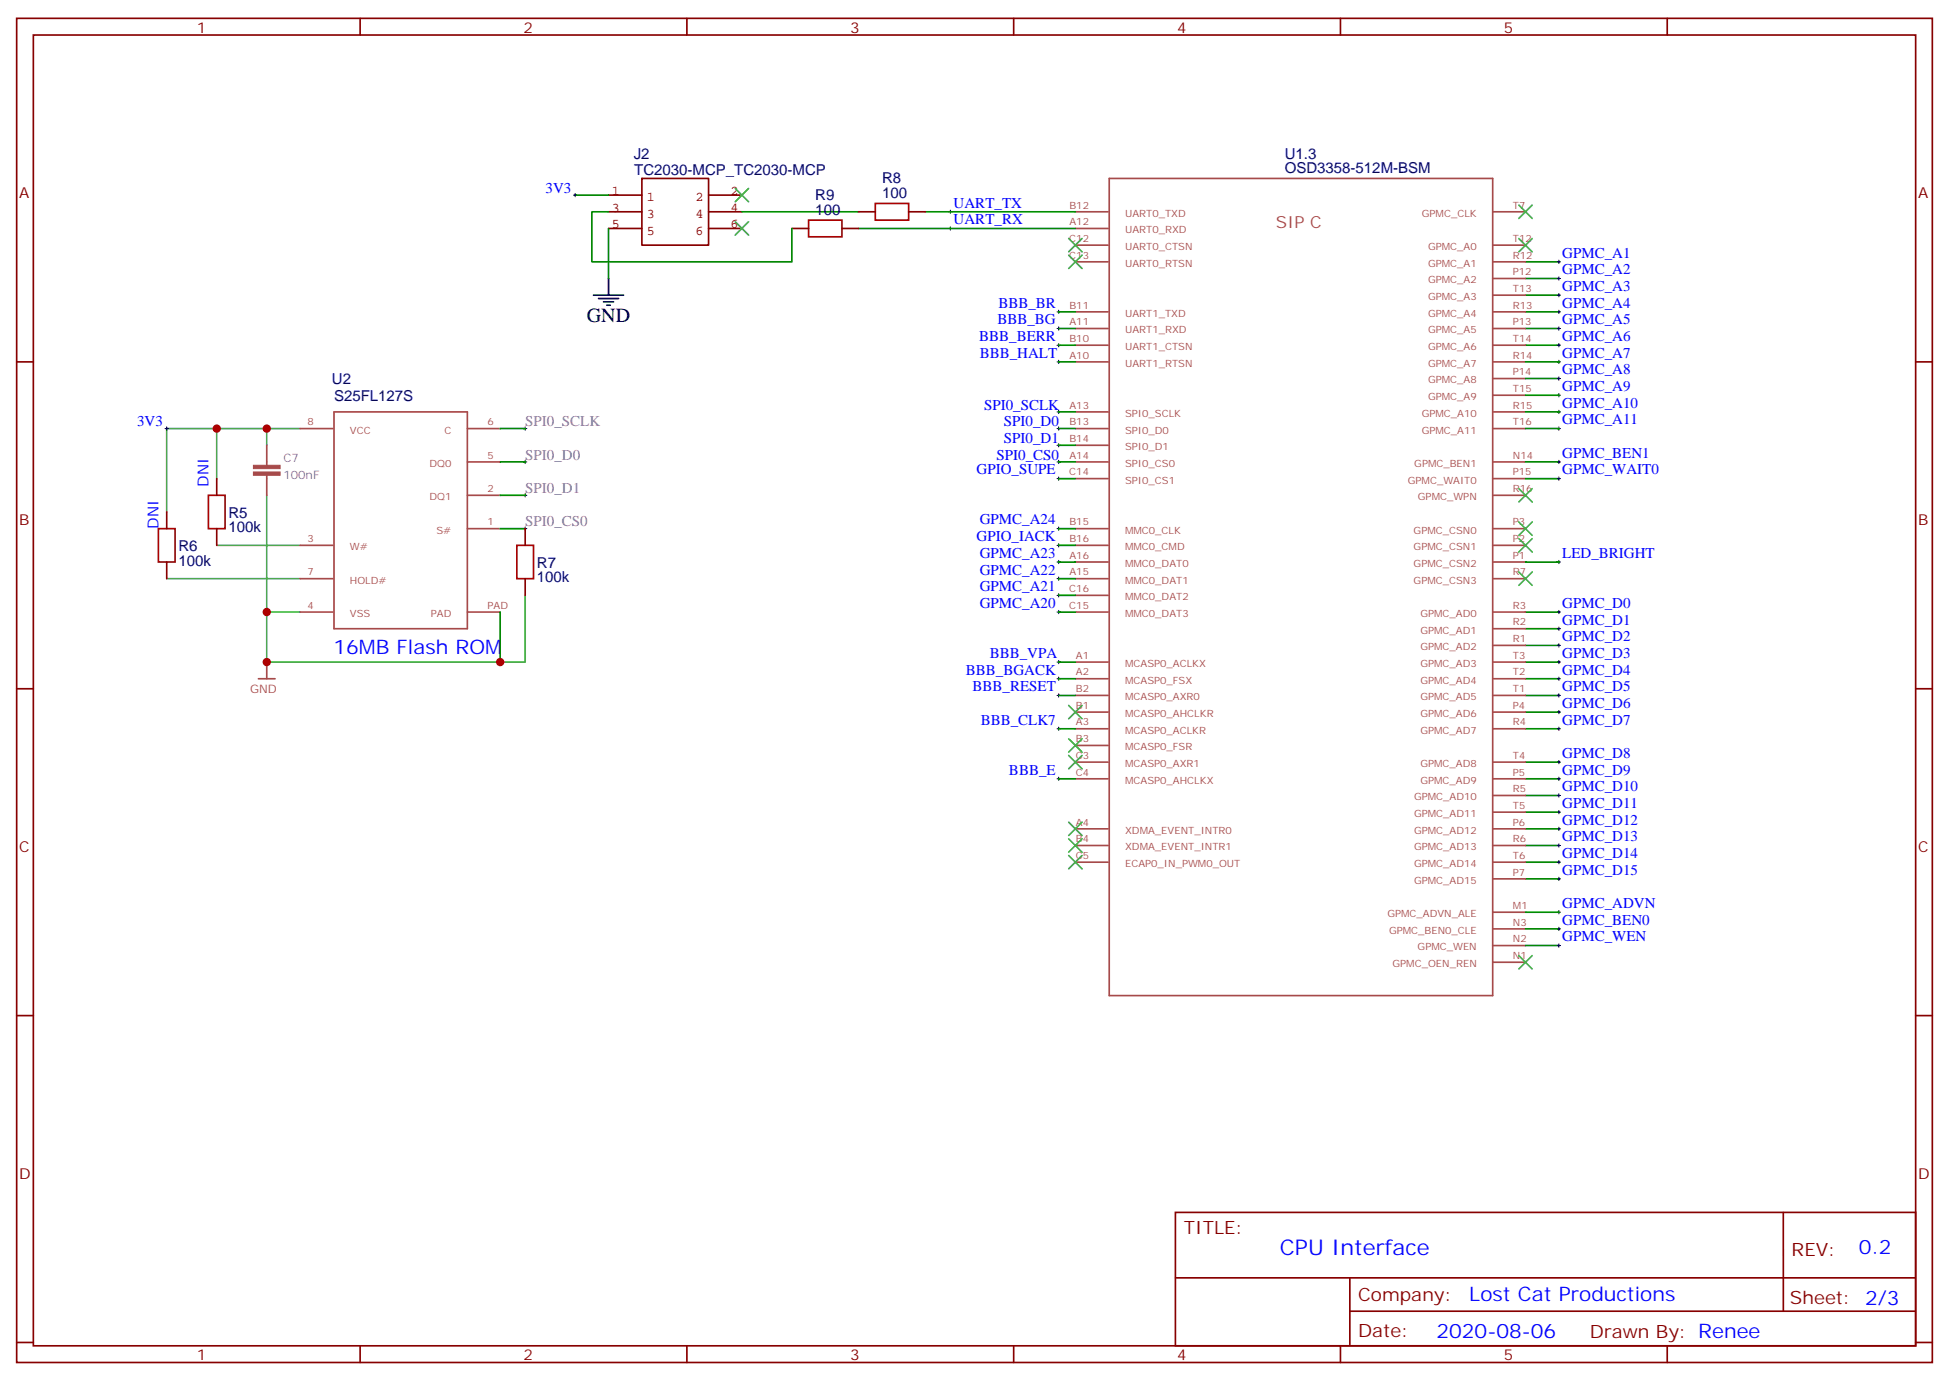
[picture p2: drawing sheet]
<svg xmlns="http://www.w3.org/2000/svg" width="412mm" height="292mm" viewBox="0 0 412 292" stroke-linecap="round" stroke-linejoin="round" font-family="sans-serif">
<g fill="none" stroke="#870000" stroke-width=".35">
<path d="M3.5 3.9h405.4v284.3h-405.4zM7.1 7.4h398.2v277.3h-398.2zM76.2 3.9v3.5M145.3 3.9v3.5M214.5 3.9v3.5M283.6 3.9v3.5M352.8 3.9v3.5M167.6 48.3h3.5M178.2 48.3h3.5M181.7 44.8h3.5M192.3 44.8h3.5M3.5 76.6h3.6"/>
<path d="M405.3 76.6h3.6M35.3 108.3v3.5M35.3 118.9v3.5M45.9 101.2v3.6M45.9 111.8v3.6M111.1 111.8v3.6M111.1 122.4v3.5M3.5 145.7h3.6M405.3 145.7h3.6M3.5 214.8h3.6M405.3 214.8h3.6M248.7 256.5h156.6v28.2h-156.6z"/>
<path d="M377.3 256.5v20.9M248.7 270.3h156.5M285.6 277.4h119.6M285.6 270.3v14.1M3.5 284h3.6M76.2 284.7v3.5M145.3 284.7v3.5M214.5 284.7v3.5M283.6 284.7v3.5M352.8 284.7v3.5M405.3 284h3.6"/>
</g>
<g fill="none" stroke="#000" stroke-width=".21">
<path d="M121.4 41.3h.7M121.7 40.9v.7M200.7 44.8h.7M200.7 48.3h.7M201.1 44.4v.8M201.1 48v.7M329.5 55.4h.7M329.5 58.9h.7M329.8 55v.7M329.8 58.6v.7M223.7 73h.7M223.7 76.6h.7"/>
<path d="M223.7 66h.7M223.7 69.5h.7M224 65.6v.7M224 69.1v.7M224 72.7v.7M224 76.2v.7M329.5 73h.7M329.5 76.6h.7M329.5 66h.7M329.5 69.5h.7M329.5 62.4h.7M329.8 62.1v.7"/>
<path d="M329.8 65.6v.7M329.8 69.1v.7M329.8 72.7v.7M329.8 76.2v.7M329.8 79.7v.7M34.9 90.7h.7M35.3 90.3v.7M110.8 90.7h.7M110.8 97.7h.7M111.1 90.3v.7M111.1 97.4v.7M223.7 87.1h.7"/>
<path d="M223.7 94.2h.7M223.7 90.7h.7M223.7 97.7h.7M224 86.8v.7M224 90.3v.7M224 93.8v.7M224 97.4v.7M329.5 87.1h.7M329.5 90.7h.7M329.5 97.7h.7M329.5 80.1h.7M329.5 83.6h.7"/>
<path d="M329.8 83.3v.7M329.8 86.8v.7M329.8 90.3v.7M329.8 97.4v.7M110.8 111.8h.7M110.8 104.8h.7M111.1 104.4v.7M111.1 111.5v.7M223.7 111.8h.7M223.7 101.2h.7M223.7 118.9h.7M223.7 115.4h.7"/>
<path d="M224 100.9v.7M224 111.5v.7M224 115v.7M224 118.5v.7M329.5 101.2h.7M329.5 118.9h.7M329.8 100.9v.7M329.8 118.5v.7M223.7 129.5h.7M223.7 125.9h.7M223.7 122.4h.7M224 122.1v.7"/>
<path d="M224 125.6v.7M224 129.1v.7M224 139.7v.7M329.5 129.5h.7M329.5 133h.7M329.5 136.5h.7M329.8 129.1v.7M329.8 132.6v.7M329.8 136.2v.7M329.8 139.7v.7M223.7 154.2h.7M223.7 140.1h.7"/>
<path d="M223.7 143.6h.7M223.7 147.1h.7M224 143.2v.7M224 146.8v.7M224 153.8v.7M329.5 154.2h.7M329.5 140.1h.7M329.5 143.6h.7M329.5 147.1h.7M329.5 150.6h.7M329.8 143.2v.7M329.8 146.8v.7"/>
<path d="M329.8 150.3v.7M329.8 153.8v.7M223.7 164.7h.7M224 164.4v.7M329.5 164.7h.7M329.5 161.2h.7M329.5 168.3h.7M329.5 171.8h.7M329.5 175.3h.7M329.5 178.9h.7M329.8 160.9v.7M329.8 164.4v.7"/>
<path d="M329.8 167.9v.7M329.8 171.4v.8M329.8 175v.7M329.8 178.5v.7M329.5 196.5h.7M329.5 182.4h.7M329.5 185.9h.7M329.5 193h.7M329.8 182v.7M329.8 185.6v.7M329.8 192.6v.7M329.8 196.1v.7"/>
<path d="M329.8 199.7v.7M329.5 200h.7"/>
</g>
<g fill="none" stroke="#008700" stroke-width=".35">
<path d="M121.7 41.3h7.1M128.8 44.8h-3.6v10.6h42.4v-7.1M128.8 48.3v10.6M157 44.8h24.7M181.7 48.3h45.8M195.8 44.8h31.7M322.8 58.9h7M322.8 55.4h7M224 69.5h3.5M224 66h3.5M224 73h3.5M224 76.6h3.5"/>
<path d="M322.8 69.5h7M322.8 66h7M322.8 62.4h7M322.8 73h7M322.8 76.6h7M105.8 97.7h5.3M105.8 90.7h5.3M224 97.7h3.5M224 90.7h3.5M224 94.2h3.5M224 87.1h3.5M322.8 97.7h7"/>
<path d="M322.8 90.7h7M322.8 87.1h7M322.8 80.1h7M322.8 83.6h7M105.8 111.8h5.3M105.8 104.8h5.3M224 101.2h3.5M224 118.9h3.5M224 111.8h3.5M224 115.4h3.5M322.8 101.2h7M322.8 118.9h7"/>
<path d="M105.8 129.5v10.6M224 129.5h3.5M224 122.4h3.5M224 125.9h3.5M322.8 129.5h7M322.8 133h7M322.8 136.5h7M224 140.1h3.5M224 143.6h3.5M224 147.1h3.5M224 154.2h3.5M322.8 140.1h7"/>
<path d="M322.8 143.6h7M322.8 147.1h7M322.8 150.6h7M322.8 154.2h7M224 164.7h3.5M322.8 161.2h7M322.8 164.7h7M322.8 168.3h7M322.8 171.8h7M322.8 175.3h7M322.8 178.9h7M322.8 182.4h7"/>
<path d="M322.8 185.9h7M322.8 196.5h7M322.8 193h7M322.8 200h7"/>
</g>
<g fill="none" stroke="#a64a4a" stroke-width=".35">
<path d="M234.7 37.7h81.1v172.9h-81.1zM227.5 51.9h7M227.5 55.4h7M227.5 44.8h7M227.5 48.3h7M315.8 58.9h7M315.8 51.9h7M315.8 55.4h7M315.8 44.8h7M227.5 66h7M227.5 76.6h7M227.5 73h7"/>
<path d="M227.5 69.5h7M315.8 62.4h7M315.8 66h7M315.8 76.6h7M315.8 73h7M315.8 69.5h7M56.4 94.2v3.5M56.4 97.7v.7M63.5 90.7h6.9M70.7 87.1h28.2v45.9h-28.2zM98.9 97.7h6.9M98.9 90.7h6.9"/>
<path d="M227.5 97.7h7M227.5 94.2h7M227.5 87.1h7M227.5 90.7h7M315.8 97.7h7M315.8 87.1h7M315.8 90.7h7M315.8 80.1h7M315.8 83.6h7M56.4 100.5v4.3M63.5 115.4h6.9M98.9 111.8h6.9"/>
<path d="M98.9 104.8h6.9M227.5 111.8h7M227.5 101.2h7M227.5 115.4h7M227.5 118.9h7M315.8 111.8h7M315.8 101.2h7M315.8 115.4h7M315.8 118.9h7M315.8 104.8h7M63.5 122.4h6.9M63.5 129.5h6.9"/>
<path d="M98.9 129.5h6.9M227.5 122.4h7M227.5 125.9h7M227.5 129.5h7M315.8 122.4h7M315.8 129.5h7M315.8 133h7M315.8 136.5h7M54.7 143.6h3.5M56.4 140.1v3.5M227.5 154.2h7M227.5 157.7h7"/>
<path d="M227.5 140.1h7M227.5 143.6h7M227.5 147.1h7M227.5 150.6h7M315.8 154.2h7M315.8 140.1h7M315.8 143.6h7M315.8 147.1h7M315.8 150.6h7M227.5 161.2h7M227.5 164.7h7M227.5 175.3h7"/>
<path d="M227.5 178.9h7M315.8 161.2h7M315.8 164.7h7M315.8 175.3h7M315.8 178.9h7M315.8 168.3h7M315.8 171.8h7M227.5 182.4h7M315.8 182.4h7M315.8 185.9h7M315.8 193h7M315.8 196.5h7"/>
<path d="M315.8 200h7M315.8 203.6h7"/>
</g>
<path d="M45.9 90.7v10.5M56.4 90.7v3.5M63.5 90.7h-28.2v17.6M45.9 115.4h17.6M56.4 104.8v35.3h54.7v-14.2M35.3 122.4h28.2M56.4 129.5h7.1" fill="none" stroke="#4aa64a" stroke-width=".35"/>
<g fill="none" stroke="#3c3" stroke-width=".35">
<path d="M155.6 39.9l2.8 2.8M158.4 39.9l-2.8 2.8M155.6 46.9l2.8 2.8M158.4 46.9l-2.8 2.8M226.1 54l2.9 2.8M226.1 50.4l2.9 2.9M229 54l-2.9 2.8M229 50.4l-2.9 2.9M321.4 50.4l2.8 2.9M321.4 43.4l2.8 2.8M324.2 50.4l-2.8 2.9M324.2 43.4l-2.8 2.8"/>
<path d="M321.4 113.9l2.8 2.9M321.4 103.4l2.8 2.8M321.4 110.4l2.8 2.8M324.2 113.9l-2.8 2.9M324.2 103.4l-2.8 2.8M324.2 110.4l-2.8 2.8M321.4 121l2.8 2.8M324.2 121l-2.8 2.8M226.1 149.2l2.9 2.8M226.1 156.3l2.9 2.8M226.1 159.8l2.9 2.8M229 149.2l-2.9 2.8"/>
<path d="M229 156.3l-2.9 2.8M229 159.8l-2.9 2.8M226.1 173.9l2.9 2.8M226.1 177.4l2.9 2.9M229 173.9l-2.9 2.8M229 177.4l-2.9 2.9M226.1 181l2.9 2.8M229 181l-2.9 2.8M321.4 202.1l2.8 2.9M324.2 202.1l-2.8 2.9"/>
</g>
<path d="M135.8 37.7h14.1v14.2h-14.1zM128.8 41.3h7M128.8 44.8h7M128.8 48.3h7M149.9 41.3h7.1M149.9 44.8h7.1M149.9 48.3h7.1" fill="none" stroke="#850000" stroke-width=".35"/>
<path d="M128.8 58.9v3.5M125.6 62.4h6.3M126.6 63.1h4.3M127.7 63.9h2.1M128.4 64.6h.7" fill="none" stroke="#000" stroke-width=".35"/>
<g fill="#a64a4a" stroke="#a64a4a" stroke-width=".21">
<path d="M53.6 98.4h5.7v.7h-5.7z"/>
<path d="M53.6 99.8h5.7v.7h-5.7z"/>
</g>
<path d="M171.1 46.6h7.1v3.5h-7.1zM185.2 43h7.1v3.6h-7.1zM33.5 111.8h3.5v7.1h-3.5zM44.1 104.8h3.5v7h-3.5zM109.4 115.4h3.5v7h-3.5z" fill="none" stroke="#a10000" stroke-width=".35"/>
<g fill="#c00">
<circle cx="45.9" cy="90.7" r=".88"/>
<circle cx="56.4" cy="90.7" r=".88"/>
<circle cx="56.4" cy="129.5" r=".88"/>
<circle cx="56.4" cy="140.1" r=".88"/>
<circle cx="105.8" cy="140.1" r=".88"/>
</g>
<text font-size="4.6" fill="#00f" x="270.8" y="265.5">CPU Interface</text>
<text font-size="4.2" x="124.2" y="68.1">GND</text>
<g font-size="4.2" fill="#00f">
<text x="70.6" y="138.3">16MB Flash ROM</text>
<text x="393.3" y="265.3">0.2</text>
<text x="310.9" y="275.3">Lost Cat Productions</text>
<text x="304" y="283.1">2020-08-06</text>
</g>
<g font-size="3.9" fill="#800">
<text x="250.5" y="261.1">TITLE:</text>
<text x="379.1" y="265.7">REV:</text>
<text x="287.4" y="275.3">Company:</text>
<text x="378.7" y="275.9">Sheet: 2/3</text>
<text x="287.4" y="282.9">Date:</text>
<text x="336.4" y="283">Drawn By: Renee</text>
</g>
<text font-size="3.5" fill="#a54b4b" x="270" y="48.3">SIP C</text>
<g font-size="3.2" fill="#800">
<text x="41.6" y="6.9">1</text>
<text x="110.8" y="6.9">2</text>
<text x="179.9" y="6.9">3</text>
<text x="249.1" y="6.9">4</text>
<text x="318.2" y="6.9">5</text>
<text x="4.1" y="42">A</text>
<text x="405.9" y="42">A</text>
<text x="4.1" y="111.1">B</text>
<text x="405.9" y="111.1">B</text>
<text x="4.1" y="180.3">C</text>
<text x="405.9" y="180.3">C</text>
<text x="4.1" y="249.4">D</text>
<text x="405.9" y="249.4">D</text>
<text x="41.6" y="287.7">1</text>
<text x="110.8" y="287.7">2</text>
<text x="179.9" y="287.7">3</text>
<text x="249.1" y="287.7">4</text>
<text x="318.2" y="287.7">5</text>
</g>
<g font-size="3.2" fill="#000080">
<text x="134.1" y="33.6">J2</text>
<text x="271.9" y="33.6">U1.3</text>
<text x="134.2" y="37.1">TC2030-MCP_TC2030-MCP</text>
<text x="186.6" y="42">100</text>
<text x="186.6" y="38.8">R8</text>
<text x="271.8" y="36.7">OSD3358-512M-BSM</text>
<text x="172.5" y="45.5">100</text>
<text x="172.5" y="42.3">R9</text>
<text x="70.2" y="81.2">U2</text>
<text x="70.7" y="84.7">S25FL127S</text>
<text x="48.3" y="112.6">100k</text>
<text x="48.3" y="109.5">R5</text>
<text x="37.7" y="119.7">100k</text>
<text x="37.7" y="116.5">R6</text>
<text x="113.6" y="123.2">100k</text>
<text x="113.6" y="120.1">R7</text>
</g>
<g font-size="3.2" fill="#00f">
<text x="115.5" y="40.7">3V3</text>
<text x="201.8" y="43.9">UART_TX</text>
<text x="201.8" y="47.4">UART_RX</text>
<text x="330.6" y="54.5">GPMC_A1</text>
<text x="330.6" y="58">GPMC_A2</text>
<text x="211.2" y="65.1">BBB_BR</text>
<text x="330.6" y="61.6">GPMC_A3</text>
<text x="330.6" y="65.1">GPMC_A4</text>
<text x="211.1" y="68.6">BBB_BG</text>
<text x="330.6" y="68.6">GPMC_A5</text>
<text x="207.2" y="72.1">BBB_BERR</text>
<text x="207.3" y="75.7">BBB_HALT</text>
<text x="330.6" y="72.1">GPMC_A6</text>
<text x="330.6" y="75.7">GPMC_A7</text>
<text x="330.6" y="79.2">GPMC_A8</text>
<text x="330.6" y="82.7">GPMC_A9</text>
<text x="208.2" y="86.6">SPI0_SCLK</text>
<text x="330.6" y="86.3">GPMC_A10</text>
<text x="330.6" y="89.8">GPMC_A11</text>
<text x="29" y="90.1">3V3</text>
<text x="212.4" y="93.7">SPI0_D1</text>
<text x="212.4" y="90.2">SPI0_D0</text>
<text x="206.6" y="100.4">GPIO_SUPE</text>
<text x="210.9" y="97.2">SPI0_CS0</text>
<text x="330.6" y="100.4">GPMC_WAIT0</text>
<text x="330.6" y="96.8">GPMC_BEN1</text>
<text x="44.1" y="103" transform="rotate(-90 44.1 103)">DNI</text>
<text x="33.5" y="111.8" transform="rotate(-90 33.5 111.8)">DNI</text>
<text x="207.3" y="110.9">GPMC_A24</text>
<text x="206.6" y="114.5">GPIO_IACK</text>
<text x="207.3" y="118">GPMC_A23</text>
<text x="330.6" y="118">LED_BRIGHT</text>
<text x="207.3" y="125.1">GPMC_A21</text>
<text x="207.3" y="121.5">GPMC_A22</text>
<text x="207.3" y="128.6">GPMC_A20</text>
<text x="330.6" y="128.6">GPMC_D0</text>
<text x="330.6" y="132.1">GPMC_D1</text>
<text x="330.6" y="135.6">GPMC_D2</text>
<text x="204.4" y="142.7">BBB_BGACK</text>
<text x="209.4" y="139.2">BBB_VPA</text>
<text x="330.6" y="139.2">GPMC_D3</text>
<text x="330.6" y="142.7">GPMC_D4</text>
<text x="205.8" y="146.2">BBB_RESET</text>
<text x="330.6" y="146.2">GPMC_D5</text>
<text x="330.6" y="149.8">GPMC_D6</text>
<text x="207.5" y="153.3">BBB_CLK7</text>
<text x="330.6" y="153.3">GPMC_D7</text>
<text x="330.6" y="160.3">GPMC_D8</text>
<text x="213.5" y="163.9">BBB_E</text>
<text x="330.6" y="163.9">GPMC_D9</text>
<text x="330.6" y="167.4">GPMC_D10</text>
<text x="330.6" y="170.9">GPMC_D11</text>
<text x="330.6" y="174.4">GPMC_D12</text>
<text x="330.6" y="178">GPMC_D13</text>
<text x="330.6" y="181.5">GPMC_D14</text>
<text x="330.6" y="185">GPMC_D15</text>
<text x="330.6" y="195.6">GPMC_BEN0</text>
<text x="330.6" y="192.1">GPMC_ADVN</text>
<text x="330.6" y="199.1">GPMC_WEN</text>
</g>
<g font-size="3.2" fill="#838383">
<text x="111.1" y="90.2">SPI0_SCLK</text>
<text x="111.1" y="97.2">SPI0_D0</text>
<text x="111.1" y="104.3">SPI0_D1</text>
<text x="111.1" y="111.3">SPI0_CS0</text>
</g>
<g font-size="2.8" fill="#840000">
<text x="129.5" y="41.2">1</text>
<text x="154.6" y="41.2">2</text>
<text x="129.5" y="44.8">3</text>
<text x="136.9" y="42.6">1</text>
<text x="136.9" y="46.1">3</text>
<text x="147.2" y="42.6">2</text>
<text x="147.2" y="46.1">4</text>
<text x="154.6" y="44.8">4</text>
<text x="129.5" y="48.3">5</text>
<text x="136.9" y="49.7">5</text>
<text x="147.2" y="49.7">6</text>
<text x="154.6" y="48.3">6</text>
</g>
<g font-size="2.5" fill="#838383">
<text x="60" y="101.3">100nF</text>
<text x="60" y="97.7">C7</text>
</g>
<text font-size="2.5" fill="#a54b4b" x="52.9" y="146.6">GND</text>
<g font-size="2.1" fill="#a54b4b">
<text x="226.3" y="44.1">B12</text>
<text x="226.3" y="47.6">A12</text>
<text x="238.1" y="45.8">UART0_TXD</text>
<text x="300.8" y="45.8">GPMC_CLK</text>
<text x="320.1" y="44.1">T7</text>
<text x="226.3" y="51.2">C12</text>
<text x="238.1" y="52.9">UART0_CTSN</text>
<text x="238.1" y="49.4">UART0_RXD</text>
<text x="302.2" y="52.9">GPMC_A0</text>
<text x="320.1" y="51.2">T12</text>
<text x="226.3" y="54.7">C13</text>
<text x="238.1" y="56.4">UART0_RTSN</text>
<text x="302.2" y="60">GPMC_A2</text>
<text x="302.2" y="56.4">GPMC_A1</text>
<text x="320.1" y="58.2">P12</text>
<text x="320.1" y="54.7">R12</text>
<text x="226.3" y="65.3">B11</text>
<text x="302.2" y="63.5">GPMC_A3</text>
<text x="320.1" y="61.7">T13</text>
<text x="320.1" y="65.3">R13</text>
<text x="226.3" y="68.8">A11</text>
<text x="238.1" y="70.5">UART1_RXD</text>
<text x="238.1" y="67">UART1_TXD</text>
<text x="302.2" y="67">GPMC_A4</text>
<text x="302.2" y="70.5">GPMC_A5</text>
<text x="320.1" y="68.8">P13</text>
<text x="226.3" y="72.3">B10</text>
<text x="226.3" y="75.9">A10</text>
<text x="238.1" y="77.6">UART1_RTSN</text>
<text x="238.1" y="74.1">UART1_CTSN</text>
<text x="302.2" y="74.1">GPMC_A6</text>
<text x="302.2" y="77.6">GPMC_A7</text>
<text x="320.1" y="72.3">T14</text>
<text x="320.1" y="75.9">R14</text>
<text x="302.2" y="81.1">GPMC_A8</text>
<text x="320.1" y="79.4">P14</text>
<text x="320.1" y="82.9">T15</text>
<text x="65" y="90">8</text>
<text x="103.2" y="90">6</text>
<text x="226.3" y="90">B13</text>
<text x="226.3" y="86.4">A13</text>
<text x="238.1" y="88.2">SPI0_SCLK</text>
<text x="300.8" y="88.2">GPMC_A10</text>
<text x="302.2" y="84.6">GPMC_A9</text>
<text x="320.1" y="90">T16</text>
<text x="320.1" y="86.4">R15</text>
<text x="74" y="91.7">VCC</text>
<text x="94.1" y="91.7">C</text>
<text x="226.3" y="93.5">B14</text>
<text x="238.1" y="95.2">SPI0_D1</text>
<text x="238.1" y="91.7">SPI0_D0</text>
<text x="300.8" y="91.7">GPMC_A11</text>
<text x="90.9" y="98.8">DQ0</text>
<text x="103.2" y="97">5</text>
<text x="226.3" y="100.6">C14</text>
<text x="226.3" y="97">A14</text>
<text x="238.1" y="98.8">SPI0_CS0</text>
<text x="299.3" y="98.8">GPMC_BEN1</text>
<text x="320.1" y="97">N14</text>
<text x="320.1" y="100.6">P15</text>
<text x="90.9" y="105.8">DQ1</text>
<text x="103.2" y="104.1">2</text>
<text x="238.1" y="102.3">SPI0_CS1</text>
<text x="297.9" y="102.3">GPMC_WAIT0</text>
<text x="300" y="105.8">GPMC_WPN</text>
<text x="320.1" y="104.1">R16</text>
<text x="92.4" y="112.9">S#</text>
<text x="103.2" y="111.1">1</text>
<text x="226.3" y="111.1">B15</text>
<text x="238.1" y="112.9">MMC0_CLK</text>
<text x="299.1" y="112.9">GPMC_CSN0</text>
<text x="320.1" y="111.1">P3</text>
<text x="65" y="114.7">3</text>
<text x="74" y="116.4">W#</text>
<text x="226.3" y="114.7">B16</text>
<text x="226.3" y="118.2">A16</text>
<text x="238.1" y="116.4">MMC0_CMD</text>
<text x="238.1" y="119.9">MMC0_DAT0</text>
<text x="299.1" y="116.4">GPMC_CSN1</text>
<text x="299.1" y="119.9">GPMC_CSN2</text>
<text x="320.1" y="114.7">P2</text>
<text x="320.1" y="118.2">P1</text>
<text x="65" y="121.7">7</text>
<text x="74" y="123.5">HOLD#</text>
<text x="226.3" y="125.2">C16</text>
<text x="226.3" y="121.7">A15</text>
<text x="238.1" y="123.5">MMC0_DAT1</text>
<text x="299.1" y="123.5">GPMC_CSN3</text>
<text x="320.1" y="121.7">R7</text>
<text x="65" y="128.8">4</text>
<text x="74" y="130.5">VSS</text>
<text x="91.2" y="130.5">PAD</text>
<text x="103.2" y="128.8">PAD</text>
<text x="226.3" y="128.8">C15</text>
<text x="238.1" y="127">MMC0_DAT2</text>
<text x="238.1" y="130.5">MMC0_DAT3</text>
<text x="300.5" y="130.5">GPMC_AD0</text>
<text x="320.1" y="128.8">R3</text>
<text x="300.5" y="134">GPMC_AD1</text>
<text x="300.5" y="137.6">GPMC_AD2</text>
<text x="320.1" y="132.3">R2</text>
<text x="320.1" y="135.8">R1</text>
<text x="227.6" y="139.4">A1</text>
<text x="227.6" y="142.9">A2</text>
<text x="238.1" y="141.1">MCASP0_ACLKX</text>
<text x="300.5" y="141.1">GPMC_AD3</text>
<text x="320.1" y="139.4">T3</text>
<text x="320.1" y="142.9">T2</text>
<text x="227.6" y="149.9">B1</text>
<text x="227.6" y="146.4">B2</text>
<text x="238.1" y="144.6">MCASP0_FSX</text>
<text x="238.1" y="148.1">MCASP0_AXR0</text>
<text x="300.5" y="144.6">GPMC_AD4</text>
<text x="300.5" y="148.1">GPMC_AD5</text>
<text x="320.1" y="146.4">T1</text>
<text x="320.1" y="149.9">P4</text>
<text x="227.6" y="153.5">A3</text>
<text x="238.1" y="155.2">MCASP0_ACLKR</text>
<text x="238.1" y="151.7">MCASP0_AHCLKR</text>
<text x="300.5" y="151.7">GPMC_AD6</text>
<text x="300.5" y="155.2">GPMC_AD7</text>
<text x="320.1" y="153.5">R4</text>
<text x="227.6" y="160.5">C3</text>
<text x="227.6" y="157">B3</text>
<text x="238.1" y="158.7">MCASP0_FSR</text>
<text x="320.1" y="160.5">T4</text>
<text x="227.6" y="164.1">C4</text>
<text x="238.1" y="162.3">MCASP0_AXR1</text>
<text x="238.1" y="165.8">MCASP0_AHCLKX</text>
<text x="300.5" y="162.3">GPMC_AD8</text>
<text x="300.5" y="165.8">GPMC_AD9</text>
<text x="320.1" y="164.1">P5</text>
<text x="320.1" y="167.6">R5</text>
<text x="299.2" y="169.3">GPMC_AD10</text>
<text x="299.2" y="172.8">GPMC_AD11</text>
<text x="320.1" y="171.1">T5</text>
<text x="227.6" y="178.2">B4</text>
<text x="227.6" y="174.6">A4</text>
<text x="238.1" y="176.4">XDMA_EVENT_INTR0</text>
<text x="238.1" y="179.9">XDMA_EVENT_INTR1</text>
<text x="299.2" y="176.4">GPMC_AD12</text>
<text x="299.2" y="179.9">GPMC_AD13</text>
<text x="320.1" y="174.6">P6</text>
<text x="320.1" y="178.2">R6</text>
<text x="227.6" y="181.7">C5</text>
<text x="238.1" y="183.4">ECAP0_IN_PWM0_OUT</text>
<text x="299.2" y="183.4">GPMC_AD14</text>
<text x="320.1" y="181.7">T6</text>
<text x="320.1" y="185.2">P7</text>
<text x="299.2" y="187">GPMC_AD15</text>
<text x="293.6" y="194">GPMC_ADVN_ALE</text>
<text x="293.9" y="197.5">GPMC_BEN0_CLE</text>
<text x="320.1" y="192.3">M1</text>
<text x="320.1" y="195.8">N3</text>
<text x="300" y="201.1">GPMC_WEN</text>
<text x="320.1" y="199.3">N2</text>
<text x="320.1" y="202.9">N1</text>
<text x="294.6" y="204.6">GPMC_OEN_REN</text>
</g>
</svg>
